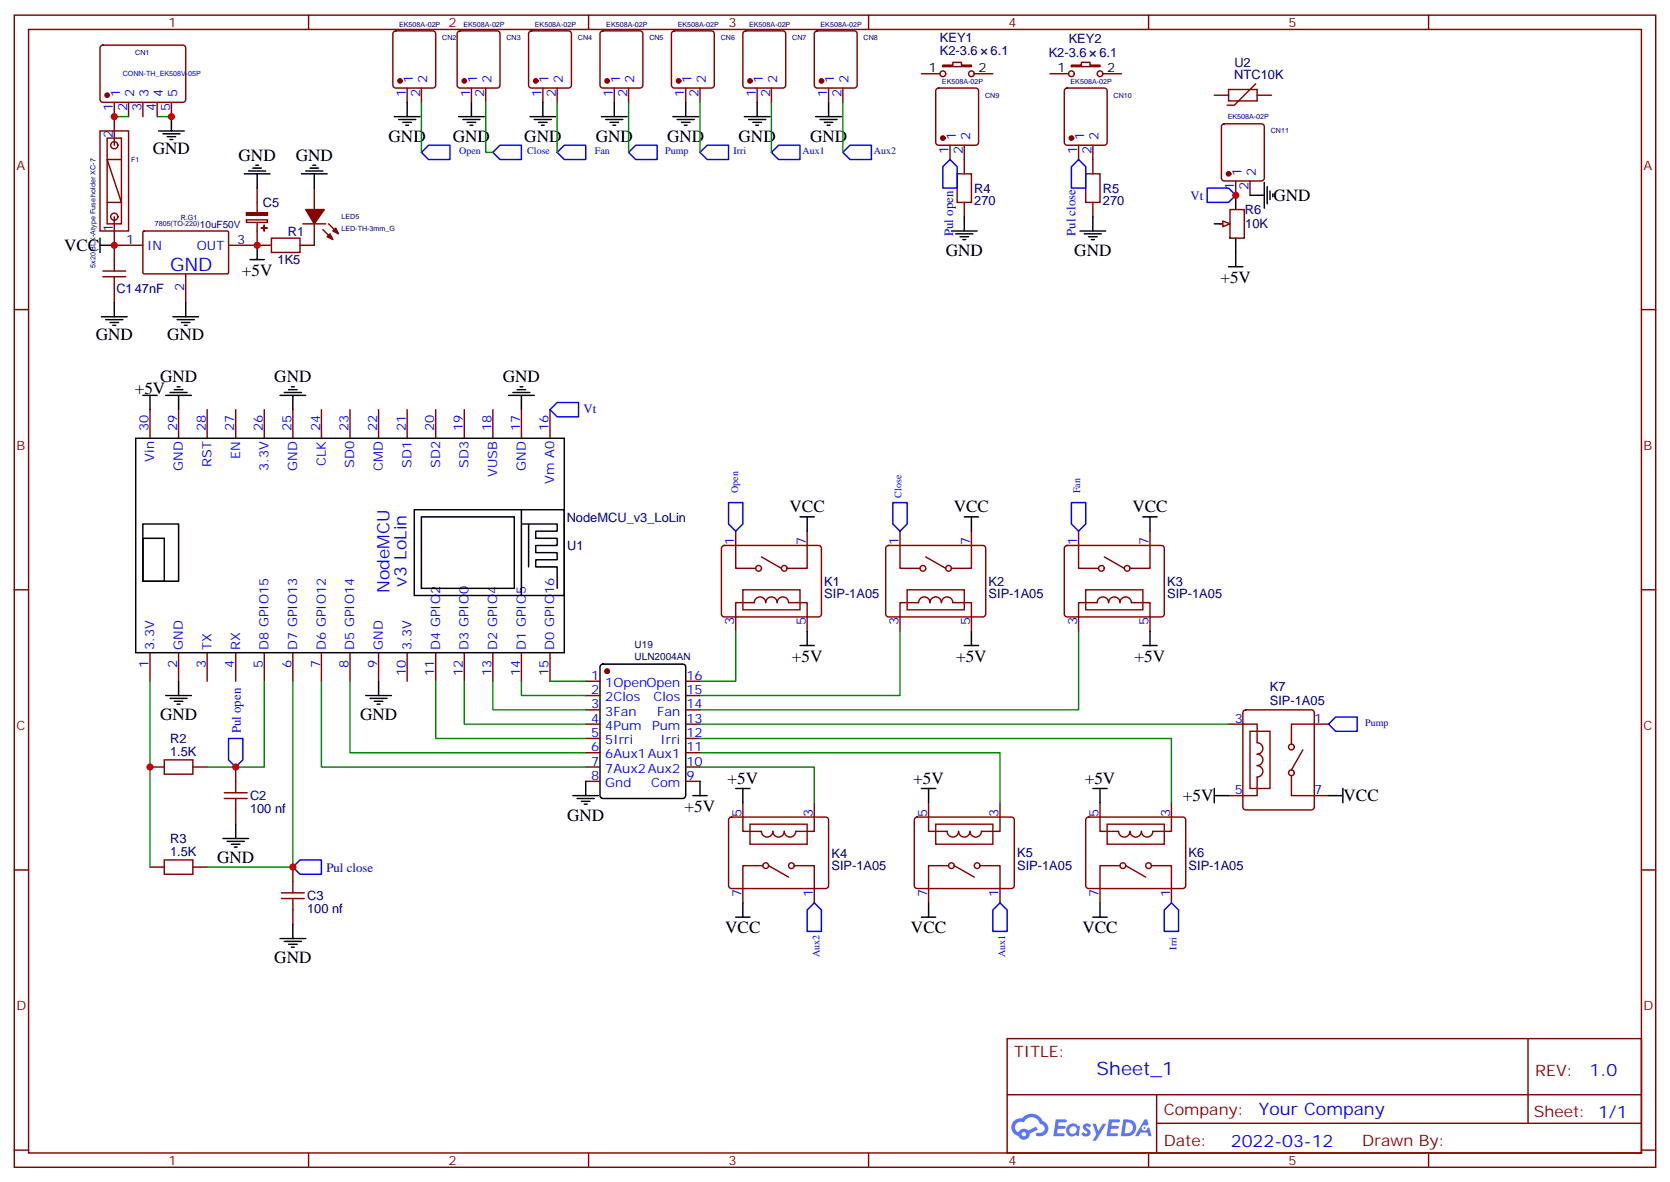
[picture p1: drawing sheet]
<svg xmlns="http://www.w3.org/2000/svg" width="412mm" height="292mm" viewBox="0 0 412 292" stroke-linecap="round" stroke-linejoin="round" font-family="sans-serif">
<g fill="none" stroke="#870000" stroke-width=".35">
<path d="M3.5 3.7h405.4v284.4h-405.4zM7.1 7.3h398.2v277.3h-398.2zM76.2 3.7v3.6M145.3 3.7v3.6M214.5 3.7v3.6M283.6 3.7v3.6M352.8 3.7v3.6M3.5 76.4h3.6M405.3 76.4h3.6M3.5 145.6h3.6M405.3 145.6h3.6M3.5 214.7h3.6"/>
<path d="M405.3 214.7h3.6M248.7 256.3h156.6v28.3h-156.6zM377.3 256.4v20.8M248.7 270.2h156.5M285.6 277.2h119.6M285.6 270.2v14.1M3.5 283.8h3.6M76.2 284.6v3.5M145.3 284.6v3.5M214.5 284.6v3.5M283.6 284.6v3.5M352.8 284.6v3.5"/>
<path d="M405.3 283.8h3.6"/>
</g>
<g fill="#5487ff">
<path d="M267.7 277.5a1.22 1.22 0 0 1 1.7 .3l-.4 .5a.47 .47 0 0 0-.3-.4 .47 .47 0 0 0-.5 .2v.2a1.3 1.3 0 0 1 1 1.7 1.39 1.39 0 0 1-2.2-.1l.5-.5 .7 .4a.29 .29 0 0 0 .3-.3 .29 .29 0 0 0-.2-.3 1.04 1.04 0 0 1-.6-1.7z"/>
<path d="M260.7 276.3h2.4a.37 .37 0 0 1 .3 .3 .37 .37 0 0 1-.3 .4h-1.7l-.1 .9h1.5l.3 .3-.3 .4h-1.6l-.2 1.1h1.6a.36 .36 0 0 1 .3 .3 .36 .36 0 0 1-.3 .4h-2.5z"/>
<path d="M273.8 276.3h2.4a.37 .37 0 0 1 .4 .3 .37 .37 0 0 1-.4 .4h-1.6l-.2 .9h1.6l.3 .3-.4 .4h-1.6l-.1 1.1h1.5a.36 .36 0 0 1 .4 .3 .36 .36 0 0 1-.4 .4h-2.4z"/>
<path d="M282.6 276.3h.7l.3 1.2-.6 .3a.69 .69 0 0 0-1 .3 .69 .69 0 0 0 .4 1 .69 .69 0 0 0 .9-.6l.5-.3 .6 2.2h-.8l-.2-.9h-1.8l-.5 .9h-.8z"/>
<path d="M269.8 277.3h.8l.6 1.9 1.1-1.9h.9l-2.6 4.2h-.8l.9-1.5z"/>
<path d="M277.4 276.3l-.6 4.1h1.3a2.11 2.11 0 0 0 2.5-2.1 2.11 2.11 0 0 0-2.5-2zM278.1 277a1.39 1.39 0 0 1 1.7 1.4 1.39 1.39 0 0 1-1.8 1.3h-.3z"/>
<path d="M263.7 277.9a1.47 1.47 0 0 0-.1 2.1 1.47 1.47 0 0 0 2.1 .1l.7 .3 .3-2.3-.2-.2-.4-.1a1.49 1.49 0 0 0-2.4 .1zM264.4 278.3a.92 .92 0 0 1 1.5 .5 .92 .92 0 0 1-1.3 1 .9 .9 0 0 1-.2-1.5z"/>
<path d="M250.4 276.6a2.18 2.18 0 0 0 1.1 3.8 1.44 1.44 0 0 0 1.6 .9 1.44 1.44 0 0 0 1.2-1.5l2-1-.5-.7-1.9 .9a1.47 1.47 0 0 0-2.4 .5 1.39 1.39 0 0 1-.7-2 1.39 1.39 0 0 1 2-.5 2.12 2.12 0 0 1 2.2-1.3 2.12 2.12 0 0 1 1.9 1.7 1.07 1.07 0 0 1 1.1 1 1.07 1.07 0 0 1-1 1.2h-.7a.43 .43 0 0 0-.5 .3 .43 .43 0 0 0 .4 .5 1.98 1.98 0 0 0 2.5-1.2 1.98 1.98 0 0 0-1.2-2.5 2.98 2.98 0 0 0-5.1-.7l-1.1 .1zM252.3 279.9a.55 .55 0 0 1 1.1 0 .55 .55 0 0 1-1.1 0z"/>
<circle cx="282.6" cy="278.4" r=".26"/>
</g>
<g fill="none" stroke="#870000" stroke-width=".35">
<path d="M24.9 11.4l.5-.3h19.8a.71 .71 0 0 1 .7 .8v12.7a.76 .76 0 0 1-.7 .7h-19.8a.76 .76 0 0 1-.7-.7v-12.7zM97.2 7.8l.5-.2h9.2a.71 .71 0 0 1 .7 .7v12.7a.76 .76 0 0 1-.7 .7h-9.2a.76 .76 0 0 1-.7-.7v-12.7zM113.1 7.8l.5-.2h9.2a.71 .71 0 0 1 .7 .7v12.7a.76 .76 0 0 1-.7 .7h-9.2a.76 .76 0 0 1-.7-.7v-12.7zM130.8 7.8l.4-.2h9.2a.71 .71 0 0 1 .7 .7v12.7a.76 .76 0 0 1-.7 .7h-9.2a.76 .76 0 0 1-.7-.7v-12.7zM148.4 7.8l.5-.2h9.1a.71 .71 0 0 1 .7 .7v12.7a.76 .76 0 0 1-.7 .7h-9.1a.76 .76 0 0 1-.7-.7v-12.7zM166 7.8l.5-.2h9.2a.71 .71 0 0 1 .7 .7v12.7a.76 .76 0 0 1-.7 .7h-9.2a.76 .76 0 0 1-.7-.7v-12.7zM183.7 7.8l.4-.2h9.2a.71 .71 0 0 1 .7 .7v12.7a.76 .76 0 0 1-.7 .7h-9.2a.76 .76 0 0 1-.7-.7v-12.7zM201.3 7.8l.5-.2h9.2a.71 .71 0 0 1 .7 .7v12.7a.76 .76 0 0 1-.7 .7h-9.2a.76 .76 0 0 1-.7-.7v-12.7zM227.5 18.2h4.6M232.8 16.1h2.5v-.7h2.1v.7h2.5v.3h-7.1zM240.6 18.2h4.6M259.3 18.2h4.6"/>
<path d="M264.6 16.1h2.5v-.7h2.1v.7h2.4v.3h-7zM272.3 18.2h4.6M24.7 32.3h7v24.7h-7zM26.5 34.1h3.5v21.1h-3.5zM28.2 25.3v10.5M30 39.4h-3.5l3.5 10.6h-3.5M31.7 25.3v3.5M35.3 25.3v3.5M38.8 25.3v3.5M42.3 25.3v3.5M100.5 21.7v3.6M104.1 21.7v3.6"/>
<path d="M116.4 21.7v3.6M119.9 21.7v3.6M134.1 21.7v3.6M137.6 21.7v3.6M151.7 21.7v3.6M155.2 21.7v3.6M169.3 21.7v3.6M172.9 21.7v3.6M187 21.7v3.6M190.5 21.7v3.6M204.6 21.7v3.6M208.1 21.7v3.6"/>
<path d="M231.3 21.9l.5-.2h9.1a.71 .71 0 0 1 .8 .7v12.7a.76 .76 0 0 1-.8 .7h-9.1a.76 .76 0 0 1-.7-.7v-12.7zM234.6 35.8v3.6M238.1 35.8v7.1M263.1 21.9l.4-.2h9.2a.71 .71 0 0 1 .7 .7v12.7a.76 .76 0 0 1-.7 .7h-9.2a.76 .76 0 0 1-.7-.7v-12.7zM266.3 35.8v3.6M269.9 35.8v7.1M301.9 30.8l.4-.2h9.2a.71 .71 0 0 1 .7 .7v12.7a.76 .76 0 0 1-.7 .7h-9.2a.76 .76 0 0 1-.7-.7v-12.7zM28.2 53.5v13.4M35.3 57.2l.3-.2 20.7 .1 .1 .3v10l-.3 .2-20.6-.1-.2-.3zM60.9 54.3h5.1v.6h-5.1zM63.5 46.4v6M63.5 54.9v5.6"/>
<path d="M67 58.8h7.1v3.5h-7.1zM77.6 55.2v5.3h-3.5M77.6 46.4v5.3M236.4 42.9h3.5v7.1h-3.5zM238.1 50v3.5M268.1 42.9h3.5v7.1h-3.5zM269.9 50v3.5M301.3 55.2h1.7M303.7 51.7h3.6v7.1h-3.6zM305.2 44.7v3.5M308.7 44.7v3.5M25.4 66.9h5.6"/>
<path d="M25.4 68.3h5.6M28.2 68.3v6.3M28.2 60.5h7.1M45.9 67.6v7M56.4 60.5h10.6M37 101.1v7.1M44.1 101.1v7.1M51.2 101.1v7.1M58.2 101.1v7.1M65.3 101.1v7.1M72.3 101.1v7.1M79.4 101.1v7.1"/>
<path d="M86.4 101.1v7.1M93.5 101.1v7.1M100.5 101.1v7.1M107.6 101.1v7.1M114.7 101.1v7.1M121.7 101.1v7.1M128.8 101.1v7.1M135.8 101.1v7.1M178.4 134.8l.5-.2h23.2a.71 .71 0 0 1 .7 .7v16.3a.76 .76 0 0 1-.7 .7h-23.2a.76 .76 0 0 1-.7-.7v-16.3zM181.7 131.1v9.2h4.9M188 137.4l5 2.9M199.3 131.1v9.2h-4.9"/>
<path d="M219 134.8l.4-.2h23.3a.71 .71 0 0 1 .7 .7v16.3a.76 .76 0 0 1-.7 .7h-23.3a.76 .76 0 0 1-.7-.7v-16.3zM222.2 131.1v9.2h5M228.6 137.4l4.9 2.9M239.9 131.1v9.2h-5M263.1 134.8l.4-.2h23.3a.71 .71 0 0 1 .7 .7v16.3a.76 .76 0 0 1-.7 .7h-23.3a.76 .76 0 0 1-.7-.7v-16.3zM266.3 131.1v9.2h5M272.7 137.4l4.9 2.9M284 131.1v9.2h-5M181.7 155.8v-7.1h4.6a1.41 1.41 0 0 1 1.4-1.4 1.41 1.41 0 0 1 1.4 1.4 1.41 1.41 0 0 1 1.4-1.4 1.41 1.41 0 0 1 1.4 1.4 1.41 1.41 0 0 1 1.4-1.4 1.41 1.41 0 0 1 1.4 1.4h4.6v7.1M222.2 155.8v-7.1h4.6a1.41 1.41 0 0 1 1.4-1.4 1.41 1.41 0 0 1 1.5 1.4 1.41 1.41 0 0 1 1.4-1.4 1.41 1.41 0 0 1 1.4 1.4 1.41 1.41 0 0 1 1.4-1.4 1.41 1.41 0 0 1 1.4 1.4h4.6v7.1M266.3 155.8v-7.1h4.6a1.41 1.41 0 0 1 1.4-1.4 1.41 1.41 0 0 1 1.5 1.4 1.41 1.41 0 0 1 1.4-1.4 1.41 1.41 0 0 1 1.4 1.4 1.41 1.41 0 0 1 1.4-1.4 1.41 1.41 0 0 1 1.4 1.4h4.6v7.1M37 161.1v7"/>
<path d="M44.1 161.1v7M51.2 161.1v7M58.2 161.1v7M65.3 161.1v7M72.3 161.1v7M79.4 161.1v7M86.4 161.1v7M93.5 161.1v7M100.5 161.1v7M107.6 161.1v7M114.7 161.1v7M121.7 161.1v7"/>
<path d="M128.8 161.1v7M135.8 161.1v7M144.6 168.1h3.6M144.6 171.7h3.6M144.6 175.2h3.6M144.6 178.7h3.6M169.3 168.1h3.6M169.3 171.7h3.6M169.3 175.2h3.6M169.3 178.7h3.6M303.4 178.7h7v4.6a1.41 1.41 0 0 1 1.5 1.4 1.41 1.41 0 0 1-1.5 1.4 1.41 1.41 0 0 1 1.5 1.4 1.41 1.41 0 0 1-1.5 1.4 1.41 1.41 0 0 1 1.5 1.5 1.41 1.41 0 0 1-1.5 1.4v4.6h-7M307.2 175.4l.4-.2h16.2a.71 .71 0 0 1 .8 .7v23.3a.76 .76 0 0 1-.8 .7h-16.2a.76 .76 0 0 1-.7-.7v-23.3z"/>
<path d="M328.1 178.7h-9.2v5M37 189.3h3.6M40.6 187.5h7v3.6h-7zM47.6 189.3h3.6M55.4 195.7h5.6M55.4 197.1h5.6M58.2 189.3v6.4M58.2 197.1v6.3M144.6 182.2h3.6M144.6 185.8h3.6M144.6 189.3h3.6M144.6 192.8h3.6"/>
<path d="M169.3 182.2h3.6M169.3 185.8h3.6M169.3 189.3h3.6M169.3 192.8h3.6M183.4 198.1v7.1h4.6a1.41 1.41 0 0 0 1.4 1.4 1.41 1.41 0 0 0 1.5-1.4 1.41 1.41 0 0 0 1.4 1.4 1.41 1.41 0 0 0 1.4-1.4 1.41 1.41 0 0 0 1.4 1.4 1.41 1.41 0 0 0 1.4-1.4h4.6v-7.1M229.3 198.1v7.1h4.6a1.41 1.41 0 0 0 1.4 1.4 1.41 1.41 0 0 0 1.4-1.4 1.41 1.41 0 0 0 1.4 1.4 1.41 1.41 0 0 0 1.4-1.4 1.41 1.41 0 0 0 1.4 1.4 1.41 1.41 0 0 0 1.5-1.4h4.5v-7.1M271.6 198.1v7.1h4.6a1.41 1.41 0 0 0 1.4 1.4 1.41 1.41 0 0 0 1.4-1.4 1.41 1.41 0 0 0 1.5 1.4 1.41 1.41 0 0 0 1.4-1.4 1.41 1.41 0 0 0 1.4 1.4 1.41 1.41 0 0 0 1.4-1.4h4.6v-7.1M318.9 191.4v5h9.2M321.7 185.1l-2.8 4.9M37 214h3.6M40.6 212.2h7v3.6h-7zM47.6 214h3.6"/>
<path d="M72.3 214v6.3M180.2 201.9l.4-.3h23.3a.71 .71 0 0 1 .7 .8v16.2a.76 .76 0 0 1-.7 .7h-23.3a.76 .76 0 0 1-.7-.7v-16.2zM188.4 213.6h-5v9.2M189.8 213.6l4.9 2.9M196.1 213.6h5v9.2M226 201.9l.5-.3h23.3a.71 .71 0 0 1 .7 .8v16.2a.76 .76 0 0 1-.7 .7h-23.3a.76 .76 0 0 1-.7-.7v-16.2zM234.2 213.6h-4.9v9.2M235.7 213.6l4.9 2.9M242 213.6h4.9v9.2M268.3 201.9l.5-.3h23.3a.71 .71 0 0 1 .7 .8v16.2a.76 .76 0 0 1-.7 .7h-23.3a.76 .76 0 0 1-.7-.7v-16.2zM276.6 213.6h-5v9.2M278 213.6l4.9 2.9"/>
<path d="M284.3 213.6h5v9.2M69.5 220.3h5.6M69.5 221.8h5.6M72.3 221.8v6.3"/>
<circle cx="232.8" cy="18.2" r=".71"/>
<circle cx="239.9" cy="18.2" r=".71"/>
<circle cx="264.6" cy="18.2" r=".71"/>
<circle cx="271.6" cy="18.2" r=".71"/>
<circle cx="28.2" cy="35.8" r=".88"/>
<circle cx="28.2" cy="53.5" r=".88"/>
<circle cx="187.3" cy="140.3" r=".71"/>
<circle cx="193.7" cy="140.3" r=".71"/>
<circle cx="227.9" cy="140.3" r=".71"/>
<circle cx="234.2" cy="140.3" r=".71"/>
<circle cx="272" cy="140.3" r=".71"/>
<circle cx="278.3" cy="140.3" r=".71"/>
<circle cx="318.9" cy="184.4" r=".71"/>
<circle cx="318.9" cy="190.7" r=".71"/>
<circle cx="189.1" cy="213.6" r=".71"/>
<circle cx="195.4" cy="213.6" r=".71"/>
<circle cx="235" cy="213.6" r=".71"/>
<circle cx="241.3" cy="213.6" r=".71"/>
<circle cx="277.3" cy="213.6" r=".71"/>
<circle cx="283.6" cy="213.6" r=".71"/>
</g>
<g fill="#870000" stroke="#870000" stroke-width=".35">
<path d="M60.9 52.5h5.1v.6h-5.1z"/>
<path d="M64.6 56.3h1.4z"/>
<path d="M65.2 55.6l.1 1.4z"/>
<path d="M75.5 51.7h4.6l-2.5 3.5z"/>
<path d="M74.8 55.2h5.6z"/>
<path d="M81.1 55.2l1.4 1.5z"/>
<path d="M79.7 56.7l1.4 1.4z"/>
<path d="M82.2 57l.7-.7 .7 1.4z"/>
<path d="M80.8 58.4l.7-.7 .7 1.4z"/>
<circle cx="26.5" cy="23.5" r=".53"/>
<circle cx="149.9" cy="165.7" r=".53"/>
<circle cx="114.7" cy="20" r=".53"/>
<circle cx="98.8" cy="20" r=".53"/>
<circle cx="132.3" cy="20" r=".53"/>
<circle cx="149.9" cy="20" r=".53"/>
<circle cx="167.6" cy="20" r=".53"/>
<circle cx="185.2" cy="20" r=".53"/>
<circle cx="202.8" cy="20" r=".53"/>
<circle cx="232.8" cy="34.1" r=".53"/>
<circle cx="264.6" cy="34.1" r=".53"/>
<circle cx="303.4" cy="42.9" r=".53"/>
</g>
<g fill="none" stroke="#008700" stroke-width=".35">
<path d="M28.2 28.8h3.5M38.8 28.8h3.5M104.1 25.3v12.3M119.9 25.3v12.3h1.8M137.6 25.3v12.3M155.2 25.3v12.3M172.9 25.3v12.3M190.5 25.3v12.3M208.1 25.3v12.3M181.7 155.8v12.3h-8.8M222.2 155.8v15.9h-49.3M266.3 155.8v19.4h-93.4"/>
<path d="M37 168.1v45.9M65.3 168.1v21.2h-14.1M72.3 168.1v45.9h-21.1M79.4 168.1v21.2h65.2M86.4 168.1v17.7h58.2M107.6 168.1v14.1h37M114.7 168.1v10.6h29.9M121.7 168.1v7.1h22.9M128.8 168.1v3.6h15.8M135.8 168.1h8.8M172.9 178.7h130.5M172.9 182.2h116.4v15.9"/>
<path d="M172.9 185.8h74v12.3M172.9 189.3h28.2v8.8"/>
</g>
<g fill="none" stroke="#000" stroke-width=".35">
<path d="M39.2 32.3h6.3M40.2 33h4.2M41.3 33.7h2.1M42 34.4h.7M42.3 28.8v3.5M97.4 28.8h6.3M98.4 29.5h4.3M99.5 30.2h2.1M100.2 30.9h.7M100.5 25.3v3.5M113.2 28.8h6.4M114.3 29.5h4.2"/>
<path d="M115.4 30.2h2.1M116.1 30.9h.7M116.4 25.3v3.5M130.9 28.8h6.3M131.9 29.5h4.3M133 30.2h2.1M133.7 30.9h.7M134.1 25.3v3.5M148.5 28.8h6.4M149.6 29.5h4.2M150.6 30.2h2.2M151.3 30.9h.7"/>
<path d="M151.7 25.3v3.5M166.2 28.8h6.3M167.2 29.5h4.2M168.3 30.2h2.1M169 30.9h.7M169.3 25.3v3.5M183.8 28.8h6.3M184.9 29.5h4.2M185.9 30.2h2.1M186.6 30.9h.7M187 25.3v3.5M201.4 28.8h6.4"/>
<path d="M202.5 29.5h4.2M203.6 30.2h2.1M204.3 30.9h.7M204.6 25.3v3.5M24.7 58.8v3.5M60.3 42.9h6.4M61.4 42.2h4.2M62.4 41.5h2.2M63.1 40.8h.8M63.5 42.9v3.5M74.4 42.9h6.4M75.5 42.2h4.2"/>
<path d="M76.6 41.5h2.1M77.3 40.8h.7M77.6 42.9v3.5M234.9 57h6.4M236 57.7h4.2M237.1 58.4h2.1M237.8 59.1h.7M238.1 53.5v3.5M266.7 57h6.3M267.8 57.7h4.2M268.8 58.4h2.1M269.5 59.1h.7"/>
<path d="M269.9 53.5v3.5M299.9 55.2h3.5M305.2 48.2v3.5M305.2 58.8v3.5M24.7 60.5h3.5M25 78.2h6.4M26.1 78.9h4.2M27.2 79.6h2.1M28.2 74.6v3.6M42.7 78.2h6.3M43.7 78.9h4.3M44.8 79.6h2.1"/>
<path d="M45.9 74.6v3.6M61.7 64.1h3.6M63.5 60.5v3.6M27.9 80.3h.7M35.3 97.6h3.5M37 97.6v3.5M40.9 97.6h6.4M42 96.9h4.2M43 96.2h2.2M43.7 95.5h.7M44.1 97.6v3.5M45.5 80.3h.7"/>
<path d="M69.1 97.6h6.4M70.2 96.9h4.2M71.3 96.2h2.1M72 95.5h.7M72.3 97.6v3.5M125.6 97.6h6.3M126.6 96.9h4.3M127.7 96.2h2.1M128.4 95.5h.7M128.8 97.6v3.5M33.5 108.2h105.8v52.9h-105.8zM35.3 129.3h8.8v14.1h-8.8z"/>
<path d="M35.3 132.9h5.3v10.5h-5.3zM102.3 125.8h37v21.2h-37zM104.1 127.6h22.9v17.6h-22.9zM128.8 129.3h8.8v1.8h-5.3v1.8h5.3v1.7h-5.3v1.8h5.3v1.7h-5.3v1.8h5.3v5.3M128.8 125.8v21.2M130.5 129.3v10.6M197.6 127.6h3.5M199.3 127.6v3.5M238.1 127.6h3.6M239.9 127.6v3.5M282.2 127.6h3.6M284 127.6v3.5"/>
<path d="M197.6 159.3h3.5M199.3 155.8v3.5M238.1 159.3h3.6M239.9 155.8v3.5M282.2 159.3h3.6M284 155.8v3.5M40.9 171.7h6.4M42 172.4h4.2M43 173.1h2.2M43.7 173.8h.7M44.1 168.1v3.6M90.3 171.7h6.4"/>
<path d="M91.4 172.4h4.2M92.4 173.1h2.1M93.1 173.8h.7M93.5 168.1v3.6M148.4 164.1l.5-.2h19.7a.71 .71 0 0 1 .7 .7v31.8a.76 .76 0 0 1-.7 .7h-19.7a.76 .76 0 0 1-.7-.7v-31.8zM141.5 196.4h6.3M142.5 197.1h4.3M143.6 197.8h2.1M144.3 198.5h.7M144.6 192.8v3.6M171.1 196.4h3.5M172.9 192.8v3.6"/>
<path d="M181.7 194.6h3.5M183.4 194.6v3.5M227.5 194.6h3.6M229.3 194.6v3.5M269.9 194.6h3.5M271.6 194.6v3.5M299.9 196.4h3.5M299.9 194.6v3.5M328.1 196.4h3.5M331.6 194.6v3.5M55 206.9h6.4M56.1 207.6h4.2"/>
<path d="M57.1 208.4h2.2M57.9 209.1h.7M58.2 203.4v3.5M69.1 231.6h6.4M70.2 232.3h4.2M71.3 233h2.1M72 233.8h.7M72.3 228.1v3.5M181.7 226.3h3.5M183.4 222.8v3.5M227.5 226.3h3.6M229.3 222.8v3.5"/>
<path d="M269.9 226.3h3.5M271.6 222.8v3.5"/>
</g>
<path d="M183.4 145.6h14.2v4.9h-14.2zM224 145.6h14.1v4.9h-14.1zM268.1 145.6h14.1v4.9h-14.1zM308.7 180.5h4.9v14.1h-4.9zM185.2 203.4h14.1v5h-14.1zM231.1 203.4h14.1v5h-14.1zM273.4 203.4h14.1v5h-14.1z" fill="none" stroke="#870f00" stroke-width=".35"/>
<g fill="none" stroke="#00f" stroke-width=".35">
<path d="M104.1 37.6l1.7-1.8h5.3v3.6h-5.3zM121.7 37.6l1.8-1.8h5.3v3.6h-5.3zM137.6 37.6l1.7-1.8h5.3v3.6h-5.3zM155.2 37.6l1.8-1.8h5.3v3.6h-5.3zM172.9 37.6l1.7-1.8h5.3v3.6h-5.3zM190.5 37.6l1.8-1.8h5.3v3.6h-5.3zM208.1 37.6l1.8-1.8h5.3v3.6h-5.3zM234.6 39.4l1.8 1.7v5.3h-3.6v-5.3zM266.3 39.4l1.8 1.7v5.3h-3.5v-5.3zM179.9 124h3.5v5.3l-1.7 1.8-1.8-1.8zM220.5 124h3.5v5.3l-1.8 1.8-1.7-1.8zM264.6 124h3.5v5.3l-1.8 1.8-1.7-1.8z"/>
<path d="M329.8 177h5.3v3.5h-5.3l-1.7-1.8zM56.4 182.2h3.6v5.3l-1.8 1.8-1.8-1.8zM72.3 214l1.8-1.8h5.3v3.6h-5.3zM201.1 222.8l1.7 1.8v5.3h-3.5v-5.3zM246.9 222.8l1.8 1.8v5.3h-3.5v-5.3zM287.5 224.6l1.8-1.8 1.7 1.8v5.3h-3.5z"/>
</g>
<path d="M302 54.5l1.7 .7-1.7 .8z" fill="#f0f0f0" stroke="#870000" stroke-width=".35"/>
<path d="M308.7 48.2h3.5M312.2 45v6.4M312.9 46.1v4.2M313.6 47.1v2.1M314.3 47.8v.7M303.4 65.8h3.5M305.2 62.3v3.5" fill="none" stroke="#000" stroke-width=".35"/>
<path d="M299.9 23.5h3.5M303.4 22.1h7v2.8h-7zM310.1 20.7l-5.3 5.3h-1.8M310.4 23.5h3.6" fill="none" stroke="#870000" stroke-width=".35"/>
<path d="M298.1 46.4h5.3l1.8 1.8-1.8 1.8h-5.3zM135.8 101.1l1.8-1.8h5.3v3.6h-5.3z" fill="none" stroke="#00f" stroke-width=".35"/>
<g fill="#c00">
<circle cx="28.2" cy="28.8" r=".88"/>
<circle cx="28.2" cy="60.5" r=".88"/>
<circle cx="63.5" cy="60.5" r=".88"/>
<circle cx="42.3" cy="28.8" r=".88"/>
<circle cx="305.2" cy="48.2" r=".88"/>
<circle cx="37" cy="189.3" r=".88"/>
<circle cx="58.2" cy="189.3" r=".88"/>
<circle cx="72.3" cy="214" r=".88"/>
</g>
<g font-size="4.6" fill="#00f">
<text x="42" y="66.9">GND</text>
<text x="270.8" y="265.4">Sheet_1</text>
</g>
<g font-size="4.2">
<text x="96" y="34.9">GND</text>
<text x="111.8" y="34.9">GND</text>
<text x="129.5" y="34.9">GND</text>
<text x="147.1" y="34.9">GND</text>
<text x="164.8" y="34.9">GND</text>
<text x="182.4" y="34.9">GND</text>
<text x="200" y="34.9">GND</text>
<text x="37.7" y="38">GND</text>
<text x="58.9" y="39.7">GND</text>
<text x="73" y="39.7">GND</text>
<text x="314.5" y="49.6">GND</text>
<text x="15.8" y="62">VCC</text>
<text x="233.5" y="63.2">GND</text>
<text x="265.3" y="63.2">GND</text>
<text x="59.7" y="68">+5V</text>
<text x="301.4" y="69.8">+5V</text>
<text x="23.6" y="83.8">GND</text>
<text x="41.3" y="83.8">GND</text>
<text x="39.5" y="94.3">GND</text>
<text x="67.7" y="94.3">GND</text>
<text x="124.2" y="94.3">GND</text>
<text x="33.3" y="97.3">+5V</text>
<text x="195" y="126.5">VCC</text>
<text x="235.5" y="126.5">VCC</text>
<text x="279.6" y="126.5">VCC</text>
<text x="195.5" y="163.3">+5V</text>
<text x="236.1" y="163.3">+5V</text>
<text x="280.2" y="163.3">+5V</text>
<text x="39.5" y="177.8">GND</text>
<text x="88.9" y="177.8">GND</text>
<text x="179.7" y="193.5">+5V</text>
<text x="225.5" y="193.5">+5V</text>
<text x="267.9" y="193.5">+5V</text>
<text x="292.1" y="197.8">+5V</text>
<text x="331.8" y="197.8">VCC</text>
<text x="140.1" y="202.5">GND</text>
<text x="169.1" y="200.3">+5V</text>
<text x="53.6" y="213.1">GND</text>
<text x="179.1" y="230.3">VCC</text>
<text x="225" y="230.3">VCC</text>
<text x="267.3" y="230.3">VCC</text>
<text x="67.7" y="237.8">GND</text>
</g>
<g font-size="4.2" fill="#00f">
<text x="96.2" y="146.3" transform="rotate(-90 96.2 146.3)">NodeMCU</text>
<text x="100.4" y="144.8" transform="rotate(-90 100.4 144.8)">v3 LoLin</text>
<text x="392.5" y="265.6">1.0</text>
<text x="310.9" y="275.2">Your Company</text>
<text x="304" y="283">2022-03-12</text>
</g>
<g font-size="3.9" fill="#800">
<text x="250.5" y="260.9">TITLE:</text>
<text x="379.1" y="265.6">REV:</text>
<text x="287.4" y="275.1">Company:</text>
<text x="378.7" y="275.7">Sheet: 1/1</text>
<text x="287.4" y="282.8">Date:</text>
<text x="336.4" y="282.9">Drawn By:</text>
</g>
<g font-size="3.2" fill="#800">
<text x="41.6" y="6.7">1</text>
<text x="110.8" y="6.7">2</text>
<text x="179.9" y="6.7">3</text>
<text x="249.1" y="6.7">4</text>
<text x="318.2" y="6.7">5</text>
<text x="4.1" y="41.8">A</text>
<text x="405.9" y="41.8">A</text>
<text x="4.1" y="111">B</text>
<text x="405.9" y="111">B</text>
<text x="4.1" y="180.1">C</text>
<text x="405.9" y="180.1">C</text>
<text x="4.1" y="249.3">D</text>
<text x="405.9" y="249.3">D</text>
<text x="41.6" y="287.5">1</text>
<text x="110.8" y="287.5">2</text>
<text x="179.9" y="287.5">3</text>
<text x="249.1" y="287.5">4</text>
<text x="318.2" y="287.5">5</text>
</g>
<g font-size="3.2" fill="#000080">
<text x="232.1" y="10.5">KEY1</text>
<text x="263.9" y="10.6">KEY2</text>
<text x="232.1" y="13.6">K2-3.6</text>
<text x="244.6" y="13.6">6.1</text>
<text x="259" y="14">K2-3.6</text>
<text x="271.5" y="14">6.1</text>
<text x="304.8" y="16.4">U2</text>
<text x="304.8" y="19.6">NTC10K</text>
<text x="240.6" y="47.5">R4</text>
<text x="272.3" y="47.5">R5</text>
<text x="64.9" y="51.1">C5</text>
<text x="240.6" y="50.7">270</text>
<text x="272.3" y="50.7">270</text>
<text x="307.4" y="52.8">R6</text>
<text x="71.1" y="58.2">R1</text>
<text x="307.5" y="56.4">10K</text>
<text x="68.5" y="65.2">1K5</text>
<text x="28.7" y="72.3">C147nF</text>
<text x="139.9" y="128.7">NodeMCU_v3_LoLin</text>
<text x="140.1" y="135.7">U1</text>
<text x="203.6" y="147.7">SIP-1A05</text>
<text x="203.6" y="144.6">K1</text>
<text x="244.1" y="147.7">SIP-1A05</text>
<text x="244.1" y="144.6">K2</text>
<text x="288.2" y="147.7">SIP-1A05</text>
<text x="288.2" y="144.6">K3</text>
<text x="313.6" y="173.9">SIP-1A05</text>
<text x="313.6" y="170.6">K7</text>
<text x="42" y="183.3">R2</text>
<text x="42" y="186.5">1.5K</text>
<text x="61.7" y="197.5">C2</text>
<text x="61.7" y="200.7">100 nf</text>
<text x="42" y="208">R3</text>
<text x="42" y="211.2">1.5K</text>
<text x="205.3" y="214.8">SIP-1A05</text>
<text x="205.3" y="211.7">K4</text>
<text x="251.2" y="214.7">SIP-1A05</text>
<text x="251.2" y="211.6">K5</text>
<text x="293.5" y="214.7">SIP-1A05</text>
<text x="293.5" y="211.6">K6</text>
<text x="75.8" y="225.4">100 nf</text>
<text x="75.9" y="222.2">C3</text>
</g>
<g font-size="3.2">
<text x="229.4" y="17.9">1</text>
<text x="241.7" y="17.9">2</text>
<text x="261.2" y="17.9">1</text>
<text x="273.4" y="17.9">2</text>
</g>
<g font-size="3.2" fill="#00f">
<text x="29.6" y="24" transform="rotate(-90 29.6 24)">1</text>
<text x="33.2" y="24" transform="rotate(-90 33.2 24)">2</text>
<text x="36.7" y="24" transform="rotate(-90 36.7 24)">3</text>
<text x="40.2" y="24" transform="rotate(-90 40.2 24)">4</text>
<text x="43.7" y="24" transform="rotate(-90 43.7 24)">5</text>
<text x="100.2" y="23.9" transform="rotate(-90 100.2 23.9)">1</text>
<text x="102" y="20.4" transform="rotate(-90 102 20.4)">1</text>
<text x="103.7" y="23.9" transform="rotate(-90 103.7 23.9)">2</text>
<text x="105.5" y="20.4" transform="rotate(-90 105.5 20.4)">2</text>
<text x="116.1" y="23.9" transform="rotate(-90 116.1 23.9)">1</text>
<text x="117.8" y="20.4" transform="rotate(-90 117.8 20.4)">1</text>
<text x="119.6" y="23.9" transform="rotate(-90 119.6 23.9)">2</text>
<text x="121.4" y="20.4" transform="rotate(-90 121.4 20.4)">2</text>
<text x="133.7" y="23.9" transform="rotate(-90 133.7 23.9)">1</text>
<text x="135.5" y="20.4" transform="rotate(-90 135.5 20.4)">1</text>
<text x="137.2" y="23.9" transform="rotate(-90 137.2 23.9)">2</text>
<text x="139" y="20.4" transform="rotate(-90 139 20.4)">2</text>
<text x="151.3" y="23.9" transform="rotate(-90 151.3 23.9)">1</text>
<text x="153.1" y="20.4" transform="rotate(-90 153.1 20.4)">1</text>
<text x="154.9" y="23.9" transform="rotate(-90 154.9 23.9)">2</text>
<text x="156.6" y="20.4" transform="rotate(-90 156.6 20.4)">2</text>
<text x="169" y="23.9" transform="rotate(-90 169 23.9)">1</text>
<text x="170.7" y="20.4" transform="rotate(-90 170.7 20.4)">1</text>
<text x="172.5" y="23.9" transform="rotate(-90 172.5 23.9)">2</text>
<text x="174.3" y="20.4" transform="rotate(-90 174.3 20.4)">2</text>
<text x="186.6" y="23.9" transform="rotate(-90 186.6 23.9)">1</text>
<text x="188.4" y="20.4" transform="rotate(-90 188.4 20.4)">1</text>
<text x="190.1" y="23.9" transform="rotate(-90 190.1 23.9)">2</text>
<text x="191.9" y="20.4" transform="rotate(-90 191.9 20.4)">2</text>
<text x="204.3" y="23.9" transform="rotate(-90 204.3 23.9)">1</text>
<text x="206" y="20.4" transform="rotate(-90 206 20.4)">1</text>
<text x="207.8" y="23.9" transform="rotate(-90 207.8 23.9)">2</text>
<text x="209.5" y="20.4" transform="rotate(-90 209.5 20.4)">2</text>
<text x="27.9" y="27.5" transform="rotate(-90 27.9 27.5)">1</text>
<text x="31.4" y="27.5" transform="rotate(-90 31.4 27.5)">2</text>
<text x="34.9" y="27.5" transform="rotate(-90 34.9 27.5)">3</text>
<text x="38.5" y="27.5" transform="rotate(-90 38.5 27.5)">4</text>
<text x="42" y="27.5" transform="rotate(-90 42 27.5)">5</text>
<text x="27.9" y="34.1" transform="rotate(-90 27.9 34.1)">2</text>
<text x="236" y="34.5" transform="rotate(-90 236 34.5)">1</text>
<text x="239.5" y="34.5" transform="rotate(-90 239.5 34.5)">2</text>
<text x="267.8" y="34.5" transform="rotate(-90 267.8 34.5)">1</text>
<text x="271.3" y="34.5" transform="rotate(-90 271.3 34.5)">2</text>
<text x="234.2" y="38" transform="rotate(-90 234.2 38)">1</text>
<text x="237.8" y="38" transform="rotate(-90 237.8 38)">2</text>
<text x="266" y="38" transform="rotate(-90 266 38)">1</text>
<text x="269.5" y="38" transform="rotate(-90 269.5 38)">2</text>
<text x="304.8" y="46.9" transform="rotate(-90 304.8 46.9)">1</text>
<text x="306.6" y="43.4" transform="rotate(-90 306.6 43.4)">1</text>
<text x="308.3" y="46.9" transform="rotate(-90 308.3 46.9)">2</text>
<text x="310.1" y="43.4" transform="rotate(-90 310.1 43.4)">2</text>
<text x="294" y="49.4">Vt</text>
<text x="27.9" y="57.3" transform="rotate(-90 27.9 57.3)">1</text>
<text x="235.4" y="58.3" transform="rotate(-90 235.4 58.3)">Pul open</text>
<text x="265.6" y="58.2" transform="rotate(-90 265.6 58.2)">Pul close</text>
<text x="31.1" y="60.2">1</text>
<text x="36.3" y="61.6">IN</text>
<text x="48.6" y="61.6">OUT</text>
<text x="58.6" y="60.2">3</text>
<text x="45.5" y="71.7" transform="rotate(-90 45.5 71.7)">2</text>
<text x="144.1" y="101.9">Vt</text>
<text x="36.7" y="106.4" transform="rotate(-90 36.7 106.4)">30</text>
<text x="43.7" y="106.4" transform="rotate(-90 43.7 106.4)">29</text>
<text x="50.8" y="106.4" transform="rotate(-90 50.8 106.4)">28</text>
<text x="57.9" y="106.4" transform="rotate(-90 57.9 106.4)">27</text>
<text x="64.9" y="106.4" transform="rotate(-90 64.9 106.4)">26</text>
<text x="72" y="106.4" transform="rotate(-90 72 106.4)">25</text>
<text x="79" y="106.4" transform="rotate(-90 79 106.4)">24</text>
<text x="86.1" y="106.4" transform="rotate(-90 86.1 106.4)">23</text>
<text x="93.1" y="106.4" transform="rotate(-90 93.1 106.4)">22</text>
<text x="100.2" y="106.4" transform="rotate(-90 100.2 106.4)">21</text>
<text x="107.2" y="106.4" transform="rotate(-90 107.2 106.4)">20</text>
<text x="114.3" y="106.4" transform="rotate(-90 114.3 106.4)">19</text>
<text x="121.4" y="106.4" transform="rotate(-90 121.4 106.4)">18</text>
<text x="128.4" y="106.4" transform="rotate(-90 128.4 106.4)">17</text>
<text x="135.5" y="106.4" transform="rotate(-90 135.5 106.4)">16</text>
<text x="38.1" y="113.9" transform="rotate(-90 38.1 113.9)">Vin</text>
<text x="59.3" y="113.2" transform="rotate(-90 59.3 113.2)">EN</text>
<text x="45.2" y="116.1" transform="rotate(-90 45.2 116.1)">GND</text>
<text x="52.2" y="115.2" transform="rotate(-90 52.2 115.2)">RST</text>
<text x="66.3" y="116.2" transform="rotate(-90 66.3 116.2)">3.3V</text>
<text x="73.4" y="116.1" transform="rotate(-90 73.4 116.1)">GND</text>
<text x="80.4" y="115" transform="rotate(-90 80.4 115)">CLK</text>
<text x="87.5" y="115.5" transform="rotate(-90 87.5 115.5)">SD0</text>
<text x="94.5" y="116.2" transform="rotate(-90 94.5 116.2)">CMD</text>
<text x="101.6" y="115.5" transform="rotate(-90 101.6 115.5)">SD1</text>
<text x="108.7" y="115.5" transform="rotate(-90 108.7 115.5)">SD2</text>
<text x="115.7" y="115.5" transform="rotate(-90 115.7 115.5)">SD3</text>
<text x="122.8" y="117.7" transform="rotate(-90 122.8 117.7)">VUSB</text>
<text x="129.8" y="116.1" transform="rotate(-90 129.8 116.1)">GND</text>
<text x="136.9" y="119.4" transform="rotate(-90 136.9 119.4)">Vm A0</text>
<text x="181.3" y="134.6" transform="rotate(-90 181.3 134.6)">1</text>
<text x="199" y="134.6" transform="rotate(-90 199 134.6)">7</text>
<text x="221.9" y="134.6" transform="rotate(-90 221.9 134.6)">1</text>
<text x="239.5" y="134.6" transform="rotate(-90 239.5 134.6)">7</text>
<text x="266" y="134.6" transform="rotate(-90 266 134.6)">1</text>
<text x="283.6" y="134.6" transform="rotate(-90 283.6 134.6)">7</text>
<text x="181.3" y="154.3" transform="rotate(-90 181.3 154.3)">3</text>
<text x="199" y="154.3" transform="rotate(-90 199 154.3)">5</text>
<text x="221.9" y="154.3" transform="rotate(-90 221.9 154.3)">3</text>
<text x="239.5" y="154.3" transform="rotate(-90 239.5 154.3)">5</text>
<text x="266" y="154.3" transform="rotate(-90 266 154.3)">3</text>
<text x="283.6" y="154.3" transform="rotate(-90 283.6 154.3)">5</text>
<text x="38.1" y="160.4" transform="rotate(-90 38.1 160.4)">3.3V</text>
<text x="45.2" y="160.4" transform="rotate(-90 45.2 160.4)">GND</text>
<text x="52.2" y="160.4" transform="rotate(-90 52.2 160.4)">TX</text>
<text x="59.3" y="160.4" transform="rotate(-90 59.3 160.4)">RX</text>
<text x="66.3" y="160.4" transform="rotate(-90 66.3 160.4)">D8 GPIO15</text>
<text x="73.4" y="160.4" transform="rotate(-90 73.4 160.4)">D7 GPIO13</text>
<text x="80.4" y="160.4" transform="rotate(-90 80.4 160.4)">D6 GPIO12</text>
<text x="87.5" y="160.4" transform="rotate(-90 87.5 160.4)">D5 GPIO14</text>
<text x="94.5" y="160.4" transform="rotate(-90 94.5 160.4)">GND</text>
<text x="101.6" y="160.4" transform="rotate(-90 101.6 160.4)">3.3V</text>
<text x="108.7" y="160.4" transform="rotate(-90 108.7 160.4)">D4 GPIO2</text>
<text x="115.7" y="160.4" transform="rotate(-90 115.7 160.4)">D3 GPIO0</text>
<text x="122.8" y="160.4" transform="rotate(-90 122.8 160.4)">D2 GPIO4</text>
<text x="129.8" y="160.4" transform="rotate(-90 129.8 160.4)">D1 GPIO5</text>
<text x="136.9" y="160.4" transform="rotate(-90 136.9 160.4)">D0 GPIO16</text>
<text x="36.7" y="164.9" transform="rotate(-90 36.7 164.9)">1</text>
<text x="43.7" y="164.9" transform="rotate(-90 43.7 164.9)">2</text>
<text x="50.8" y="164.9" transform="rotate(-90 50.8 164.9)">3</text>
<text x="57.9" y="164.9" transform="rotate(-90 57.9 164.9)">4</text>
<text x="64.9" y="164.9" transform="rotate(-90 64.9 164.9)">5</text>
<text x="72" y="164.9" transform="rotate(-90 72 164.9)">6</text>
<text x="79" y="164.9" transform="rotate(-90 79 164.9)">7</text>
<text x="86.1" y="164.9" transform="rotate(-90 86.1 164.9)">8</text>
<text x="93.1" y="164.9" transform="rotate(-90 93.1 164.9)">9</text>
<text x="100.2" y="166.9" transform="rotate(-90 100.2 166.9)">10</text>
<text x="107.2" y="166.9" transform="rotate(-90 107.2 166.9)">11</text>
<text x="114.3" y="166.9" transform="rotate(-90 114.3 166.9)">12</text>
<text x="121.4" y="166.9" transform="rotate(-90 121.4 166.9)">13</text>
<text x="128.4" y="166.9" transform="rotate(-90 128.4 166.9)">14</text>
<text x="135.5" y="166.9" transform="rotate(-90 135.5 166.9)">15</text>
<text x="146" y="167.8">1</text>
<text x="169.5" y="167.8">16</text>
<text x="146" y="171.3">2</text>
<text x="149.5" y="169.5">1OpenOpen</text>
<text x="149.5" y="173.1">2Clos</text>
<text x="161.4" y="173.1">Clos</text>
<text x="169.5" y="171.3">15</text>
<text x="146" y="174.8">3</text>
<text x="146" y="178.4">4</text>
<text x="149.5" y="176.6">3Fan</text>
<text x="162.3" y="176.6">Fan</text>
<text x="169.5" y="178.4">13</text>
<text x="169.5" y="174.8">14</text>
<text x="304.9" y="178.4">3</text>
<text x="324.6" y="178.4">1</text>
<text x="59.5" y="181" transform="rotate(-90 59.5 181)">Pul open</text>
<text x="146" y="181.9">5</text>
<text x="146" y="185.4">6</text>
<text x="149.5" y="180.1">4Pum</text>
<text x="149.5" y="183.7">5Irri</text>
<text x="161" y="180.1">Pum</text>
<text x="163.1" y="183.7">Irri</text>
<text x="169.5" y="185.4">11</text>
<text x="169.5" y="181.9">12</text>
<text x="146" y="188.9">7</text>
<text x="149.5" y="187.2">6Aux1Aux1</text>
<text x="149.5" y="190.7">7Aux2Aux2</text>
<text x="169.5" y="188.9">10</text>
<text x="146" y="192.5">8</text>
<text x="149.5" y="194.2">Gnd</text>
<text x="160.8" y="194.2">Com</text>
<text x="169.5" y="192.5">9</text>
<text x="304.9" y="196">5</text>
<text x="324.6" y="196">7</text>
<text x="183.1" y="201.6" transform="rotate(-90 183.1 201.6)">5</text>
<text x="200.7" y="201.6" transform="rotate(-90 200.7 201.6)">3</text>
<text x="229" y="201.6" transform="rotate(-90 229 201.6)">5</text>
<text x="246.6" y="201.6" transform="rotate(-90 246.6 201.6)">3</text>
<text x="271.3" y="201.6" transform="rotate(-90 271.3 201.6)">5</text>
<text x="288.9" y="201.6" transform="rotate(-90 288.9 201.6)">3</text>
<text x="80.6" y="215.3">Pul close</text>
<text x="183.1" y="221.3" transform="rotate(-90 183.1 221.3)">7</text>
<text x="200.7" y="221.3" transform="rotate(-90 200.7 221.3)">1</text>
<text x="229" y="221.3" transform="rotate(-90 229 221.3)">7</text>
<text x="246.6" y="221.3" transform="rotate(-90 246.6 221.3)">1</text>
<text x="271.3" y="221.3" transform="rotate(-90 271.3 221.3)">7</text>
<text x="288.9" y="221.3" transform="rotate(-90 288.9 221.3)">1</text>
</g>
<g font-size="2.5" fill="#00f">
<text x="113.4" y="38">Open</text>
<text x="130.2" y="38">Close</text>
<text x="146.9" y="38">Fan</text>
<text x="164.2" y="38">Pump</text>
<text x="181.1" y="38">Irri</text>
<text x="198.2" y="38">Aux1</text>
<text x="215.8" y="38">Aux2</text>
<text x="182.3" y="121.7" transform="rotate(-90 182.3 121.7)">Open</text>
<text x="222.6" y="122.8" transform="rotate(-90 222.6 122.8)">Close</text>
<text x="266.8" y="121.7" transform="rotate(-90 266.8 121.7)">Fan</text>
<text x="337.1" y="179.1">Pump</text>
<text x="202.3" y="236.1" transform="rotate(-90 202.3 236.1)">Aux2</text>
<text x="248.2" y="236.1" transform="rotate(-90 248.2 236.1)">Aux1</text>
<text x="290.5" y="234.4" transform="rotate(-90 290.5 234.4)">Irri</text>
</g>
<g font-size="2.5" fill="#000080">
<text x="49.4" y="56.2">10uF50V</text>
<text x="156.7" y="159.8">U19</text>
<text x="156.7" y="162.8">ULN2004AN</text>
</g>
<g font-size="1.8" fill="#000080">
<text x="98.6" y="6.6">EK508A-02P</text>
<text x="109.2" y="10">CN2</text>
<text x="114.4" y="6.6">EK508A-02P</text>
<text x="125.1" y="10">CN3</text>
<text x="132.1" y="6.6">EK508A-02P</text>
<text x="142.7" y="10">CN4</text>
<text x="149.7" y="6.6">EK508A-02P</text>
<text x="160.4" y="10">CN5</text>
<text x="167.4" y="6.6">EK508A-02P</text>
<text x="178" y="10">CN6</text>
<text x="185" y="6.6">EK508A-02P</text>
<text x="195.6" y="10">CN7</text>
<text x="202.6" y="6.6">EK508A-02P</text>
<text x="213.3" y="10">CN8</text>
<text x="33.4" y="13.5">CN1</text>
<text x="232.6" y="20.7">EK508A-02P</text>
<text x="264.4" y="20.7">EK508A-02P</text>
<text x="243.3" y="24.1">CN9</text>
<text x="275" y="24.1">CN10</text>
<text x="303.2" y="29.5">EK508A-02P</text>
<text x="313.8" y="32.9">CN11</text>
<text x="32.4" y="40">F1</text>
<text x="38.2" y="55.9">7805(TO-220)</text>
<text x="44.7" y="54.2">R.G1</text>
<text x="84.3" y="57">LED-TH-3mm_G</text>
<text x="84.3" y="54.1">LED5</text>
<text x="23.6" y="66.1" transform="rotate(-90 23.6 66.1)">5x20 BLX-Atype Fuse holder XC-7</text>
</g>
<text font-size="1.8" fill="#00f" x="30.3" y="18.7">CONN-TH_EK508V-05P</text>
</svg>
